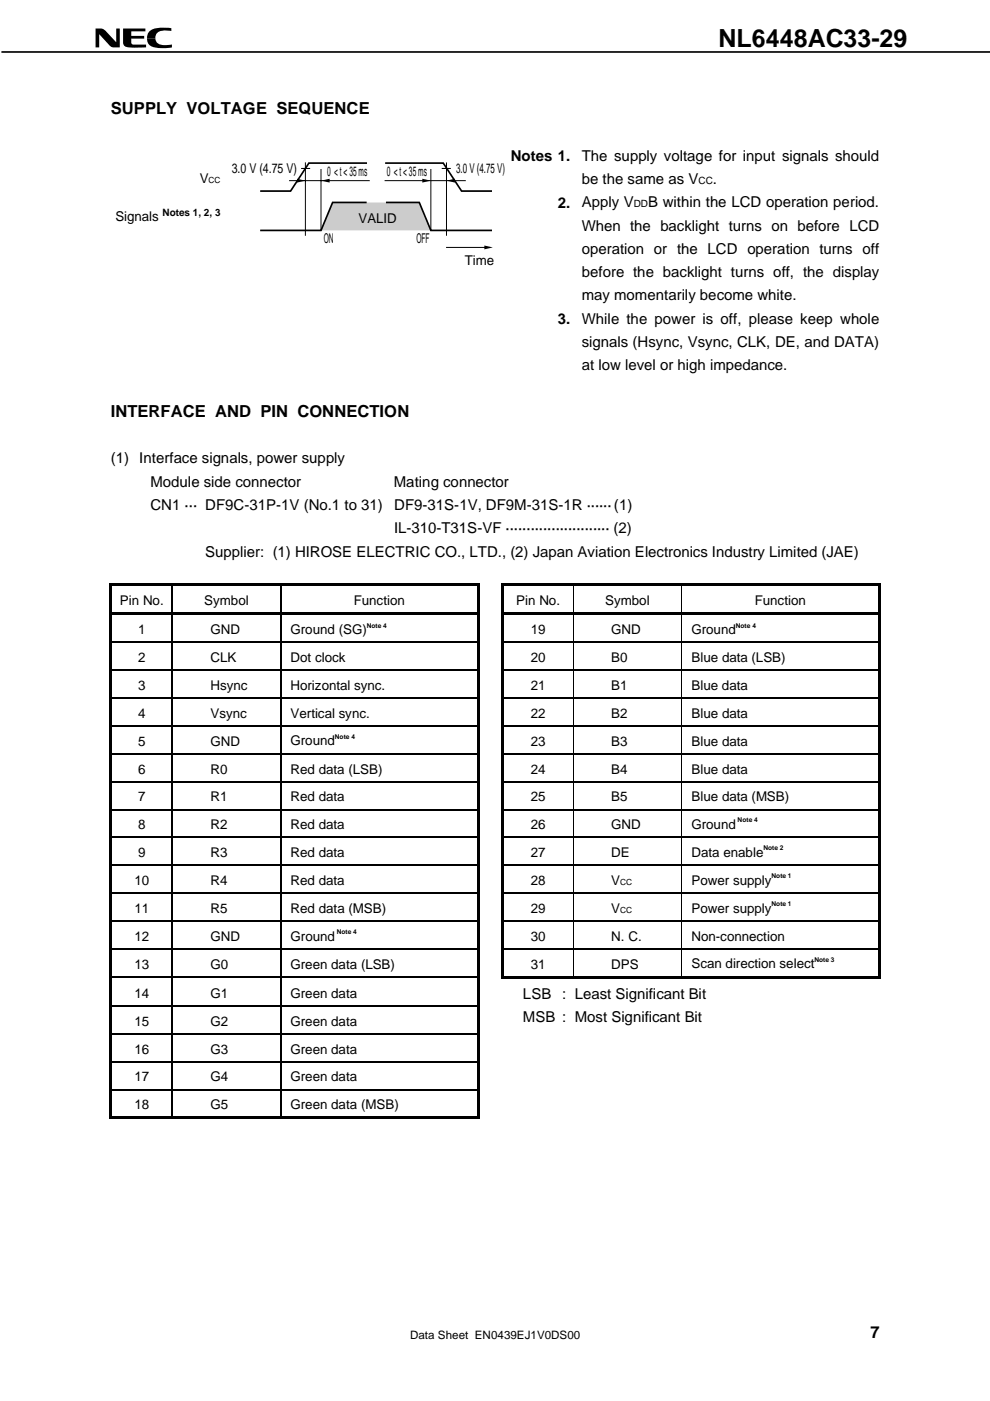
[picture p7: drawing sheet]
<svg xmlns="http://www.w3.org/2000/svg" width="210mm" height="297mm" viewBox="0 0 210 297" stroke-linecap="round" stroke-linejoin="round" font-family="sans-serif">
<path d="M20.3 6a2.41 2.41 0 0 1 2.5 1l1.8 1.9v-2.9h.8v4.1a2.55 2.55 0 0 1-2.6-1l-1.8-1.8v2.8h-.7zM26.1 6h4.7v.6h-3v1h2.8v.6h-2.8l.1 1a5 5 0 0 0 2.8 .3h.3v.5l-2.9 .1a1.89 1.89 0 0 1-1.9-.7zM31.6 6.7a6 6 0 0 1 4.7-.7v.6l-.8-.1a1.87 1.87 0 0 0-2.6 1.6h-1.7v-.6zM31.2 8.1h1.7a1.61 1.61 0 0 0 2 1.5l1.6-.2v.7a9.6 9.6 0 0 1-4.3-.2 1.67 1.67 0 0 1-1-1.8z" fill="#000"/>
<path d="M.3 11h209.6" fill="none" stroke="#000" stroke-width=".35"/>
<path d="M77.8 34.6h3.8v24.1h-3.8z" fill="#fff"/>
<path d="M77.8 34.6h-12.3l-3.9 5.9h-6.4M81.7 34.6h12.3l3.9 5.9h6.4" fill="none" stroke="#000" stroke-width=".35"/>
<path d="M61.3 38.3h17.1M63.8 35.7h2M64.7 34.4v15.6M68.1 35.8v13.1M81.5 38.3h17.3M91.4 35.8v13.1M93.7 35.7h1.9M94.7 34.4v15.6M94.6 52.5h8.9" fill="none" stroke="#000" stroke-width=".21"/>
<path d="M63 37.9l1.8 .4-1.8 .4zM68.1 38.3l1.8-.4v.8zM89.5 37.9l1.8 .4-1.8 .4zM94.7 38.3l1.8-.4v.8zM102.7 52.1l1.8 .4-1.8 .4z" fill="#000"/>
<path d="M70.5 42.9h18.4l2.5 6h-23.3z" fill="#ccc"/>
<path d="M77.7 42.9h-7.2l-2.4 6h-12.9M81.8 42.9h7.1l2.5 6h12.9" fill="none" stroke="#000" stroke-width=".35"/>
<g fill="#000">
<path d="M23.3 123.7h.5v.5h-.5zM23.3 124.2h.5v5.7h-.5zM23.3 129.9h.5v.5h-.5zM23.3 130.4h.5v5.7h-.5zM23.3 136.1h.5v.2h-.5zM23.8 123.7h12.6v.5h-12.6zM23.8 129.9h12.6v.5h-12.6zM36.4 124.2h.2zM36.4 123.7h.5v.5h-.5zM36.4 130.4h.2zM36.4 129.9h.5v.5h-.5zM36.4 136.1h.2v.2h-.2z"/>
<path d="M36.9 123.7h22.5v.5h-22.5zM36.9 129.9h22.5v.5h-22.5zM59.4 124.2h.2zM59.4 123.7h.5v.5h-.5zM59.4 130.4h.2zM59.4 129.9h.5v.5h-.5zM59.4 136.1h.2v.2h-.2zM59.9 123.7h41.4v.5h-41.4zM59.9 129.9h41.4v.5h-41.4zM101.3 123.7h.5v.5h-.5zM101.3 124.2h.5v5.7h-.5zM101.3 129.9h.5v.5h-.5z"/>
<path d="M101.3 130.4h.5v5.7h-.5zM101.3 136.1h.5v.2h-.5zM106.3 123.7h.5v.5h-.5zM106.3 124.2h.5v5.7h-.5zM106.3 129.9h.5v.5h-.5zM106.3 130.4h.5v5.7h-.5zM106.3 136.1h.5v.2h-.5zM106.8 123.7h14.6v.5h-14.6zM106.8 129.9h14.6v.5h-14.6zM121.4 124.2h.2zM121.4 123.7h.5v.5h-.5zM121.4 130.4h.2z"/>
<path d="M121.4 129.9h.5v.5h-.5zM121.4 136.1h.3v.2h-.3zM121.9 123.7h22.6v.5h-22.6zM121.9 129.9h22.6v.5h-22.6zM144.5 124.2h.1zM144.5 123.7h.5v.5h-.5zM144.5 130.4h.1zM144.5 129.9h.5v.5h-.5zM144.5 136.1h.2v.2h-.2zM145 123.7h41.3v.5h-41.3zM145 129.9h41.3v.5h-41.3zM186.3 123.7h.5v.5h-.5z"/>
<path d="M186.3 124.2h.5v5.7h-.5zM186.3 129.9h.5v.5h-.5zM186.3 130.4h.5v5.7h-.5zM186.3 136.1h.5v.2h-.5zM23.3 136.3h.5v5.7h-.5zM23.3 142h.5v.2h-.5zM23.3 142.2h.5v5.7h-.5zM23.3 147.9h.5v.2h-.5zM23.3 148.1h.5v5.7h-.5zM23.3 153.8h.5v.3h-.5zM23.3 154.1h.5v5.6h-.5zM23.3 159.7h.5v.2h-.5z"/>
<path d="M36.4 142h.2v.2h-.2zM36.4 147.9h.2v.2h-.2zM36.4 153.8h.2v.3h-.2zM36.4 159.7h.2v.2h-.2zM59.4 142h.2v.2h-.2zM59.4 147.9h.2v.2h-.2zM59.4 153.8h.2v.3h-.2zM59.4 159.7h.2v.2h-.2zM101.3 136.3h.5v5.7h-.5zM101.3 142h.5v.2h-.5zM101.3 142.2h.5v5.7h-.5zM101.3 147.9h.5v.2h-.5z"/>
<path d="M101.3 148.1h.5v5.7h-.5zM101.3 153.8h.5v.3h-.5zM101.3 154.1h.5v5.6h-.5zM101.3 159.7h.5v.2h-.5zM106.3 136.3h.5v5.7h-.5zM106.3 142h.5v.2h-.5zM106.3 142.2h.5v5.7h-.5zM106.3 147.9h.5v.2h-.5zM106.3 148.1h.5v5.7h-.5zM106.3 153.8h.5v.3h-.5zM106.3 154.1h.5v5.6h-.5zM106.3 159.7h.5v.2h-.5z"/>
<path d="M121.4 142h.3v.2h-.3zM121.4 147.9h.3v.2h-.3zM121.4 153.8h.3v.3h-.3zM121.4 159.7h.3v.2h-.3zM144.5 142h.2v.2h-.2zM144.5 147.9h.2v.2h-.2zM144.5 153.8h.2v.3h-.2zM144.5 159.7h.2v.2h-.2zM186.3 136.3h.5v5.7h-.5zM186.3 142h.5v.2h-.5zM186.3 142.2h.5v5.7h-.5zM186.3 147.9h.5v.2h-.5z"/>
<path d="M186.3 148.1h.5v5.7h-.5zM186.3 153.8h.5v.3h-.5zM186.3 154.1h.5v5.6h-.5zM186.3 159.7h.5v.2h-.5zM23.3 159.9h.5v5.7h-.5zM23.3 165.6h.5v.3h-.5zM23.3 165.9h.5v5.6h-.5zM23.3 171.5h.5v.3h-.5zM23.3 171.8h.5v5.7h-.5zM23.3 177.4h.5v.3h-.5zM36.4 165.6h.2v.3h-.2zM36.4 171.5h.2v.3h-.2z"/>
<path d="M36.4 177.4h.2v.3h-.2zM59.4 165.6h.2v.3h-.2zM59.4 171.5h.2v.3h-.2zM59.4 177.4h.2v.3h-.2zM101.3 159.9h.5v5.7h-.5zM101.3 165.6h.5v.3h-.5zM101.3 165.9h.5v5.6h-.5zM101.3 171.5h.5v.3h-.5zM101.3 171.8h.5v5.7h-.5zM101.3 177.4h.5v.3h-.5zM106.3 159.9h.5v5.7h-.5zM106.3 165.6h.5v.3h-.5z"/>
<path d="M106.3 165.9h.5v5.6h-.5zM106.3 171.5h.5v.3h-.5zM106.3 171.8h.5v5.7h-.5zM106.3 177.4h.5v.3h-.5zM121.4 165.6h.3v.3h-.3zM121.4 171.5h.3v.3h-.3zM121.4 177.4h.3v.3h-.3zM144.5 165.6h.2v.3h-.2zM144.5 171.5h.2v.3h-.2zM144.5 177.4h.2v.3h-.2zM186.3 159.9h.5v5.7h-.5zM186.3 165.6h.5v.3h-.5z"/>
<path d="M186.3 165.9h.5v5.6h-.5zM186.3 171.5h.5v.3h-.5zM186.3 171.8h.5v5.7h-.5zM186.3 177.4h.5v.3h-.5zM23.3 177.7h.5v5.6h-.5zM23.3 183.3h.5v.3h-.5zM23.3 183.6h.5v5.7h-.5zM23.3 189.2h.5v.3h-.5zM23.3 189.5h.5v5.7h-.5zM23.3 195.2h.5v.2h-.5zM36.4 183.3h.2v.3h-.2zM36.4 189.2h.2v.3h-.2z"/>
<path d="M36.4 195.2h.2v.2h-.2zM59.4 183.3h.2v.3h-.2zM59.4 189.2h.2v.3h-.2zM59.4 195.2h.2v.2h-.2zM101.3 177.7h.5v5.6h-.5zM101.3 183.3h.5v.3h-.5zM101.3 183.6h.5v5.7h-.5zM101.3 189.2h.5v.3h-.5zM101.3 189.5h.5v5.7h-.5zM101.3 195.2h.5v.2h-.5zM106.3 177.7h.5v5.6h-.5zM106.3 183.3h.5v.3h-.5z"/>
<path d="M106.3 183.6h.5v5.7h-.5zM106.3 189.2h.5v.3h-.5zM106.3 189.5h.5v5.7h-.5zM106.3 195.2h.5v.2h-.5zM121.4 183.3h.3v.3h-.3zM121.4 189.2h.3v.3h-.3zM121.4 195.2h.3v.2h-.3zM144.5 183.3h.2v.3h-.2zM144.5 189.2h.2v.3h-.2zM144.5 195.2h.2v.2h-.2zM186.3 177.7h.5v5.6h-.5zM186.3 183.3h.5v.3h-.5z"/>
<path d="M186.3 183.6h.5v5.7h-.5zM186.3 189.2h.5v.3h-.5zM186.3 189.5h.5v5.7h-.5zM186.3 195.2h.5v.2h-.5zM23.3 195.4h.5v5.7h-.5zM23.3 201.1h.5v.2h-.5zM23.3 201.3h.5v5.7h-.5zM23.3 207h.5v.5h-.5zM23.3 207.5h.5v5.6h-.5zM23.3 213.1h.5v.3h-.5zM23.3 213.4h.5v5.7h-.5zM23.3 219.1h.5v.2h-.5z"/>
<path d="M36.4 201.1h.2v.2h-.2zM36.4 207h.2v.5h-.2zM36.4 213.1h.2v.3h-.2zM36.4 219.1h.2v.2h-.2zM59.4 201.1h.2v.2h-.2zM59.4 207h.2v.5h-.2zM59.4 213.1h.2v.3h-.2zM59.4 219.1h.2v.2h-.2zM101.3 195.4h.5v5.7h-.5zM101.3 201.1h.5v.2h-.5zM101.3 201.3h.5v5.7h-.5zM101.3 207h.5v.5h-.5z"/>
<path d="M101.3 207.5h.5v5.6h-.5zM101.3 213.1h.5v.3h-.5zM101.3 213.4h.5v5.7h-.5zM101.3 219.1h.5v.2h-.5zM106.3 195.4h.5v5.7h-.5zM106.3 201.1h.5v.2h-.5zM106.3 201.3h.5v5.7h-.5zM106.3 207h.5v.5h-.5zM106.8 207h.5v.5h-.5zM107.3 207h14.1v.5h-14.1zM121.4 201.1h.3v.2h-.3zM121.4 207h.5v.5h-.5z"/>
<path d="M121.9 207h22.6v.5h-22.6zM144.5 201.1h.2v.2h-.2zM144.5 207h.5v.5h-.5zM145 207h41.3v.5h-41.3zM186.3 195.4h.5v5.7h-.5zM186.3 201.1h.5v.2h-.5zM186.3 201.3h.5v5.7h-.5zM186.3 207h.5v.5h-.5zM23.3 219.3h.5v5.7h-.5zM23.3 225h.5v.2h-.5zM23.3 225.2h.5v5.7h-.5zM23.3 230.9h.5v.2h-.5z"/>
<path d="M23.3 231.1h.5v5.7h-.5zM23.3 236.8h.5v.5h-.5zM23.8 236.8h12.6v.5h-12.6zM36.4 225h.2v.2h-.2zM36.4 230.9h.2v.2h-.2zM36.4 236.8h.5v.5h-.5zM36.9 236.8h22.5v.5h-22.5zM59.4 225h.2v.2h-.2zM59.4 230.9h.2v.2h-.2zM59.4 236.8h.5v.5h-.5zM59.9 236.8h41.4v.5h-41.4zM101.3 219.3h.5v5.7h-.5z"/>
<path d="M101.3 225h.5v.2h-.5zM101.3 225.2h.5v5.7h-.5zM101.3 230.9h.5v.2h-.5zM101.3 231.1h.5v5.7h-.5zM101.3 236.8h.5v.5h-.5z"/>
</g>
<g fill="none" stroke="#000" stroke-width=".25">
<path d="M23.8 136.2h12.6M36.5 124.2v5.7M36.5 130.4v5.7M36.5 136.3v5.7M36.6 136.2h22.8M59.5 124.2v5.7M59.5 130.4v5.7M59.5 136.3v5.7M59.6 136.2h41.7M106.8 136.2h14.6M121.7 136.2h22.8M144.7 136.2h41.6"/>
<path d="M23.8 142.1h12.6M23.8 148h12.6M23.8 153.9h12.6M23.8 159.8h12.6M36.5 142.2v5.7M36.5 148.1v5.7M36.5 154.1v5.6M36.5 159.9v5.7M36.6 142.1h22.8M36.6 148h22.8M36.6 153.9h22.8M36.6 159.8h22.8"/>
<path d="M59.5 142.2v5.7M59.5 148.1v5.7M59.5 154.1v5.6M59.5 159.9v5.7M59.6 142.1h41.7M59.6 148h41.7M59.6 153.9h41.7M59.6 159.8h41.7M106.8 142.1h14.6M106.8 148h14.6M106.8 153.9h14.6M106.8 159.8h14.6"/>
<path d="M121.7 142.1h22.8M121.7 148h22.8M121.7 153.9h22.8M121.7 159.8h22.8M144.7 142.1h41.6M144.7 148h41.6M144.7 153.9h41.6M144.7 159.8h41.6M23.8 165.7h12.6M23.8 171.7h12.6M23.8 177.5h12.6M36.5 165.9v5.6"/>
<path d="M36.5 171.8v5.7M36.5 177.7v5.6M36.6 165.7h22.8M36.6 171.7h22.8M36.6 177.5h22.8M59.5 165.9v5.6M59.5 171.8v5.7M59.5 177.7v5.6M59.6 165.7h41.7M59.6 171.7h41.7M59.6 177.5h41.7M106.8 165.7h14.6"/>
<path d="M106.8 171.7h14.6M106.8 177.5h14.6M121.7 165.7h22.8M121.7 171.7h22.8M121.7 177.5h22.8M144.7 165.7h41.6M144.7 171.7h41.6M144.7 177.5h41.6M23.8 183.5h12.6M23.8 189.4h12.6M23.8 195.3h12.6M36.5 183.6v5.7"/>
<path d="M36.5 189.5v5.7M36.5 195.4v5.7M36.6 183.5h22.8M36.6 189.4h22.8M36.6 195.3h22.8M59.5 183.6v5.7M59.5 189.5v5.7M59.5 195.4v5.7M59.6 183.5h41.7M59.6 189.4h41.7M59.6 195.3h41.7M106.8 183.5h14.6"/>
<path d="M106.8 189.4h14.6M106.8 195.3h14.6M121.7 183.5h22.8M121.7 189.4h22.8M121.7 195.3h22.8M144.7 183.5h41.6M144.7 189.4h41.6M144.7 195.3h41.6M23.8 201.2h12.6M23.8 207.1h12.6M23.8 213.3h12.6M23.8 219.2h12.6"/>
<path d="M36.5 201.3v5.7M36.5 207.5v5.6M36.5 213.4v5.7M36.5 219.3v5.7M36.6 201.2h22.8M36.6 207.1h22.8M36.6 213.3h22.8M36.6 219.2h22.8M59.5 201.3v5.7M59.5 207.5v5.6M59.5 213.4v5.7M59.5 219.3v5.7"/>
<path d="M59.6 201.2h41.7M59.6 207.1h41.7M59.6 213.3h41.7M59.6 219.2h41.7M106.8 201.2h14.6M121.7 201.2h22.8M144.7 201.2h41.6M23.8 225.1h12.6M23.8 231h12.6M36.5 225.2v5.7M36.5 231.1v5.7M36.6 225.1h22.8"/>
<path d="M36.6 231h22.8M59.5 225.2v5.7M59.5 231.1v5.7M59.6 225.1h41.7M59.6 231h41.7"/>
</g>
<g fill="none" stroke="#000" stroke-width=".21">
<path d="M121.5 124.2v5.7M121.5 130.4v5.7M121.5 136.3v5.7M144.5 124.2v5.7M144.5 130.4v5.7M144.5 136.3v5.7M121.5 142.2v5.7M121.5 148.1v5.7M121.5 154.1v5.6M121.5 159.9v5.7M144.5 142.2v5.7M144.5 148.1v5.7"/>
<path d="M144.5 154.1v5.6M144.5 159.9v5.7M121.5 165.9v5.6M121.5 171.8v5.7M121.5 177.7v5.6M144.5 165.9v5.6M144.5 171.8v5.7M144.5 177.7v5.6M121.5 183.6v5.7M121.5 189.5v5.7M121.5 195.4v5.7M144.5 183.6v5.7"/>
<path d="M144.5 189.5v5.7M144.5 195.4v5.7M121.5 201.3v5.7M144.5 201.3v5.7"/>
</g>
<text font-size="5.3" x="152.4" y="10">NL6448AC33-29</text>
<g font-size="3.5">
<text x="23.5" y="24.1">SUPPLY VOLTAGE SEQUENCE</text>
<text x="23.5" y="88.3">INTERFACE AND PIN CONNECTION</text>
<text x="184.6" y="283.7">7</text>
</g>
<g font-size="3.2">
<text x="108.3" y="34.1">Notes 1.</text>
<text x="123.3" y="34.1">The supply voltage for input signals should</text>
<text x="123.3" y="39">be the same as V</text>
<text x="151.1" y="39">.</text>
<text x="118.3" y="44">2.</text>
<text x="123.3" y="44">Apply V</text>
<text x="137.4" y="44">B within the LCD operation period.</text>
<text x="123.3" y="48.9">When the backlight turns on before LCD</text>
<text x="123.3" y="53.8">operation or the LCD operation turns off</text>
<text x="123.3" y="58.8">before the backlight turns off, the display</text>
<text x="123.3" y="63.7">may momentarily become white.</text>
<text x="118.3" y="68.7">3.</text>
<text x="123.3" y="68.7">While the power is off, please keep whole</text>
<text x="123.3" y="73.6">signals (Hsync, Vsync, CLK, DE, and DATA)</text>
<text x="123.3" y="78.5">at low level or high impedance.</text>
<text x="23.5" y="98.2">(1) Interface signals, power supply</text>
<text x="31.9" y="103.2">Module side connector</text>
<text x="83.5" y="103.2">Mating connector</text>
<text x="31.9" y="108.1">CN1 ··· DF9C-31P-1V (No.1 to 31)</text>
<text x="83.5" y="113.1">IL-310-T31S-VF ························· (2)</text>
<text x="83.6" y="108.1">DF9-31S-1V, DF9M-31S-1R ······(1)</text>
<text x="43.5" y="118">Supplier: (1) HIROSE ELECTRIC CO., LTD., (2) Japan Aviation Electronics Industry Limited (JAE)</text>
<text x="110.9" y="211.8">LSB</text>
<text x="119.2" y="211.8">: Least Significant Bit</text>
<text x="110.9" y="216.7">MSB : Most Significant Bit</text>
</g>
<g font-size="2.9">
<text x="42.3" y="38.9">V</text>
<text x="49.1" y="36.8">3.0 V (4.75 V)</text>
<text x="69.4" y="37.4">0 &lt; t &lt; 35 ms</text>
<text x="82" y="37.4">0 &lt; t &lt; 35 ms</text>
<text x="96.7" y="36.8">3.0 V (4.75 V)</text>
<text x="24.5" y="46.8">Signals</text>
<text x="76" y="47.2">VALID</text>
<text x="68.6" y="51.5">ON</text>
<text x="88.3" y="51.5">OFF</text>
<text x="98.5" y="56.2">Time</text>
</g>
<g font-size="2.8">
<text x="25.4" y="128.3">Pin No.</text>
<text x="43.3" y="128.3">Symbol</text>
<text x="75" y="128.3">Function</text>
<text x="109.4" y="128.3">Pin No.</text>
<text x="128.3" y="128.3">Symbol</text>
<text x="160" y="128.3">Function</text>
<text x="29.3" y="134.5">1</text>
<text x="44.6" y="134.5">GND</text>
<text x="61.6" y="134.5">Ground (SG)</text>
<text x="112.5" y="134.5">19</text>
<text x="129.6" y="134.5">GND</text>
<text x="146.6" y="134.5">Ground</text>
<text x="29.3" y="140.4">2</text>
<text x="44.6" y="140.4">CLK</text>
<text x="61.6" y="140.4">Dot clock</text>
<text x="112.5" y="140.4">20</text>
<text x="129.6" y="140.4">B0</text>
<text x="146.6" y="140.4">Blue data (LSB)</text>
<text x="29.3" y="146.3">3</text>
<text x="44.6" y="146.3">Hsync</text>
<text x="61.6" y="146.3">Horizontal sync.</text>
<text x="112.5" y="146.3">21</text>
<text x="129.6" y="146.3">B1</text>
<text x="146.6" y="146.3">Blue data</text>
<text x="29.3" y="152.2">4</text>
<text x="44.6" y="152.2">Vsync</text>
<text x="61.6" y="152.2">Vertical sync.</text>
<text x="112.5" y="152.2">22</text>
<text x="129.6" y="152.2">B2</text>
<text x="146.6" y="152.2">Blue data</text>
<text x="29.3" y="158.1">5</text>
<text x="44.6" y="158.1">GND</text>
<text x="61.6" y="158">Ground</text>
<text x="112.5" y="158.1">23</text>
<text x="129.6" y="158.1">B3</text>
<text x="146.6" y="158.1">Blue data</text>
<text x="29.3" y="164">6</text>
<text x="44.6" y="164">R0</text>
<text x="61.6" y="164">Red data (LSB)</text>
<text x="112.5" y="164">24</text>
<text x="129.6" y="164">B4</text>
<text x="146.6" y="164">Blue data</text>
<text x="29.3" y="169.9">7</text>
<text x="44.6" y="169.9">R1</text>
<text x="61.6" y="169.9">Red data</text>
<text x="112.5" y="169.9">25</text>
<text x="129.6" y="169.9">B5</text>
<text x="146.6" y="169.9">Blue data (MSB)</text>
<text x="29.3" y="175.8">8</text>
<text x="44.6" y="175.8">R2</text>
<text x="61.6" y="175.8">Red data</text>
<text x="112.5" y="175.8">26</text>
<text x="129.6" y="175.8">GND</text>
<text x="146.6" y="175.8">Ground</text>
<text x="29.3" y="181.8">9</text>
<text x="44.6" y="181.8">R3</text>
<text x="61.6" y="181.8">Red data</text>
<text x="112.5" y="181.8">27</text>
<text x="129.6" y="181.8">DE</text>
<text x="146.6" y="181.7">Data enable</text>
<text x="28.5" y="187.6">10</text>
<text x="44.6" y="187.6">R4</text>
<text x="61.6" y="187.6">Red data</text>
<text x="112.5" y="187.6">28</text>
<text x="129.6" y="187.6">V</text>
<text x="146.6" y="187.6">Power supply</text>
<text x="28.5" y="193.6">11</text>
<text x="44.6" y="193.6">R5</text>
<text x="61.6" y="193.6">Red data (MSB)</text>
<text x="112.5" y="193.6">29</text>
<text x="129.6" y="193.6">V</text>
<text x="146.6" y="193.5">Power supply</text>
<text x="28.5" y="199.4">12</text>
<text x="44.6" y="199.4">GND</text>
<text x="61.6" y="199.4">Ground</text>
<text x="112.5" y="199.4">30</text>
<text x="129.6" y="199.4">N. C.</text>
<text x="146.6" y="199.4">Non-connection</text>
<text x="28.5" y="205.4">13</text>
<text x="44.6" y="205.4">G0</text>
<text x="61.6" y="205.4">Green data (LSB)</text>
<text x="112.5" y="205.4">31</text>
<text x="129.6" y="205.4">DPS</text>
<text x="146.6" y="205.3">Scan direction select</text>
<text x="28.5" y="211.6">14</text>
<text x="44.6" y="211.6">G1</text>
<text x="61.6" y="211.6">Green data</text>
<text x="28.5" y="217.4">15</text>
<text x="44.6" y="217.4">G2</text>
<text x="61.6" y="217.4">Green data</text>
<text x="28.5" y="223.4">16</text>
<text x="44.6" y="223.4">G3</text>
<text x="61.6" y="223.4">Green data</text>
<text x="28.5" y="229.3">17</text>
<text x="44.6" y="229.3">G4</text>
<text x="61.6" y="229.3">Green data</text>
<text x="28.5" y="235.2">18</text>
<text x="44.6" y="235.2">G5</text>
<text x="61.6" y="235.2">Green data (MSB)</text>
</g>
<text font-size="2.5" x="87" y="283.9">Data Sheet EN0439EJ1V0DS00</text>
<g font-size="2.1">
<text x="148.1" y="39">CC</text>
<text x="34.5" y="45.8">Notes 1, 2, 3</text>
<text x="134.4" y="44">DD</text>
</g>
<g font-size="1.8">
<text x="44.2" y="38.9">CC</text>
<text x="131.5" y="187.6">CC</text>
<text x="131.5" y="193.6">CC</text>
</g>
<g font-size="1.4">
<text x="77.8" y="133">Note 4</text>
<text x="156" y="133">Note 4</text>
<text x="71" y="156.6">Note 4</text>
<text x="156.4" y="174.4">Note 4</text>
<text x="161.9" y="180.3">Note 2</text>
<text x="163.6" y="186.2">Note 1</text>
<text x="71.4" y="198">Note 4</text>
<text x="163.6" y="192.1">Note 1</text>
<text x="172.7" y="203.9">Note 3</text>
</g>
</svg>
